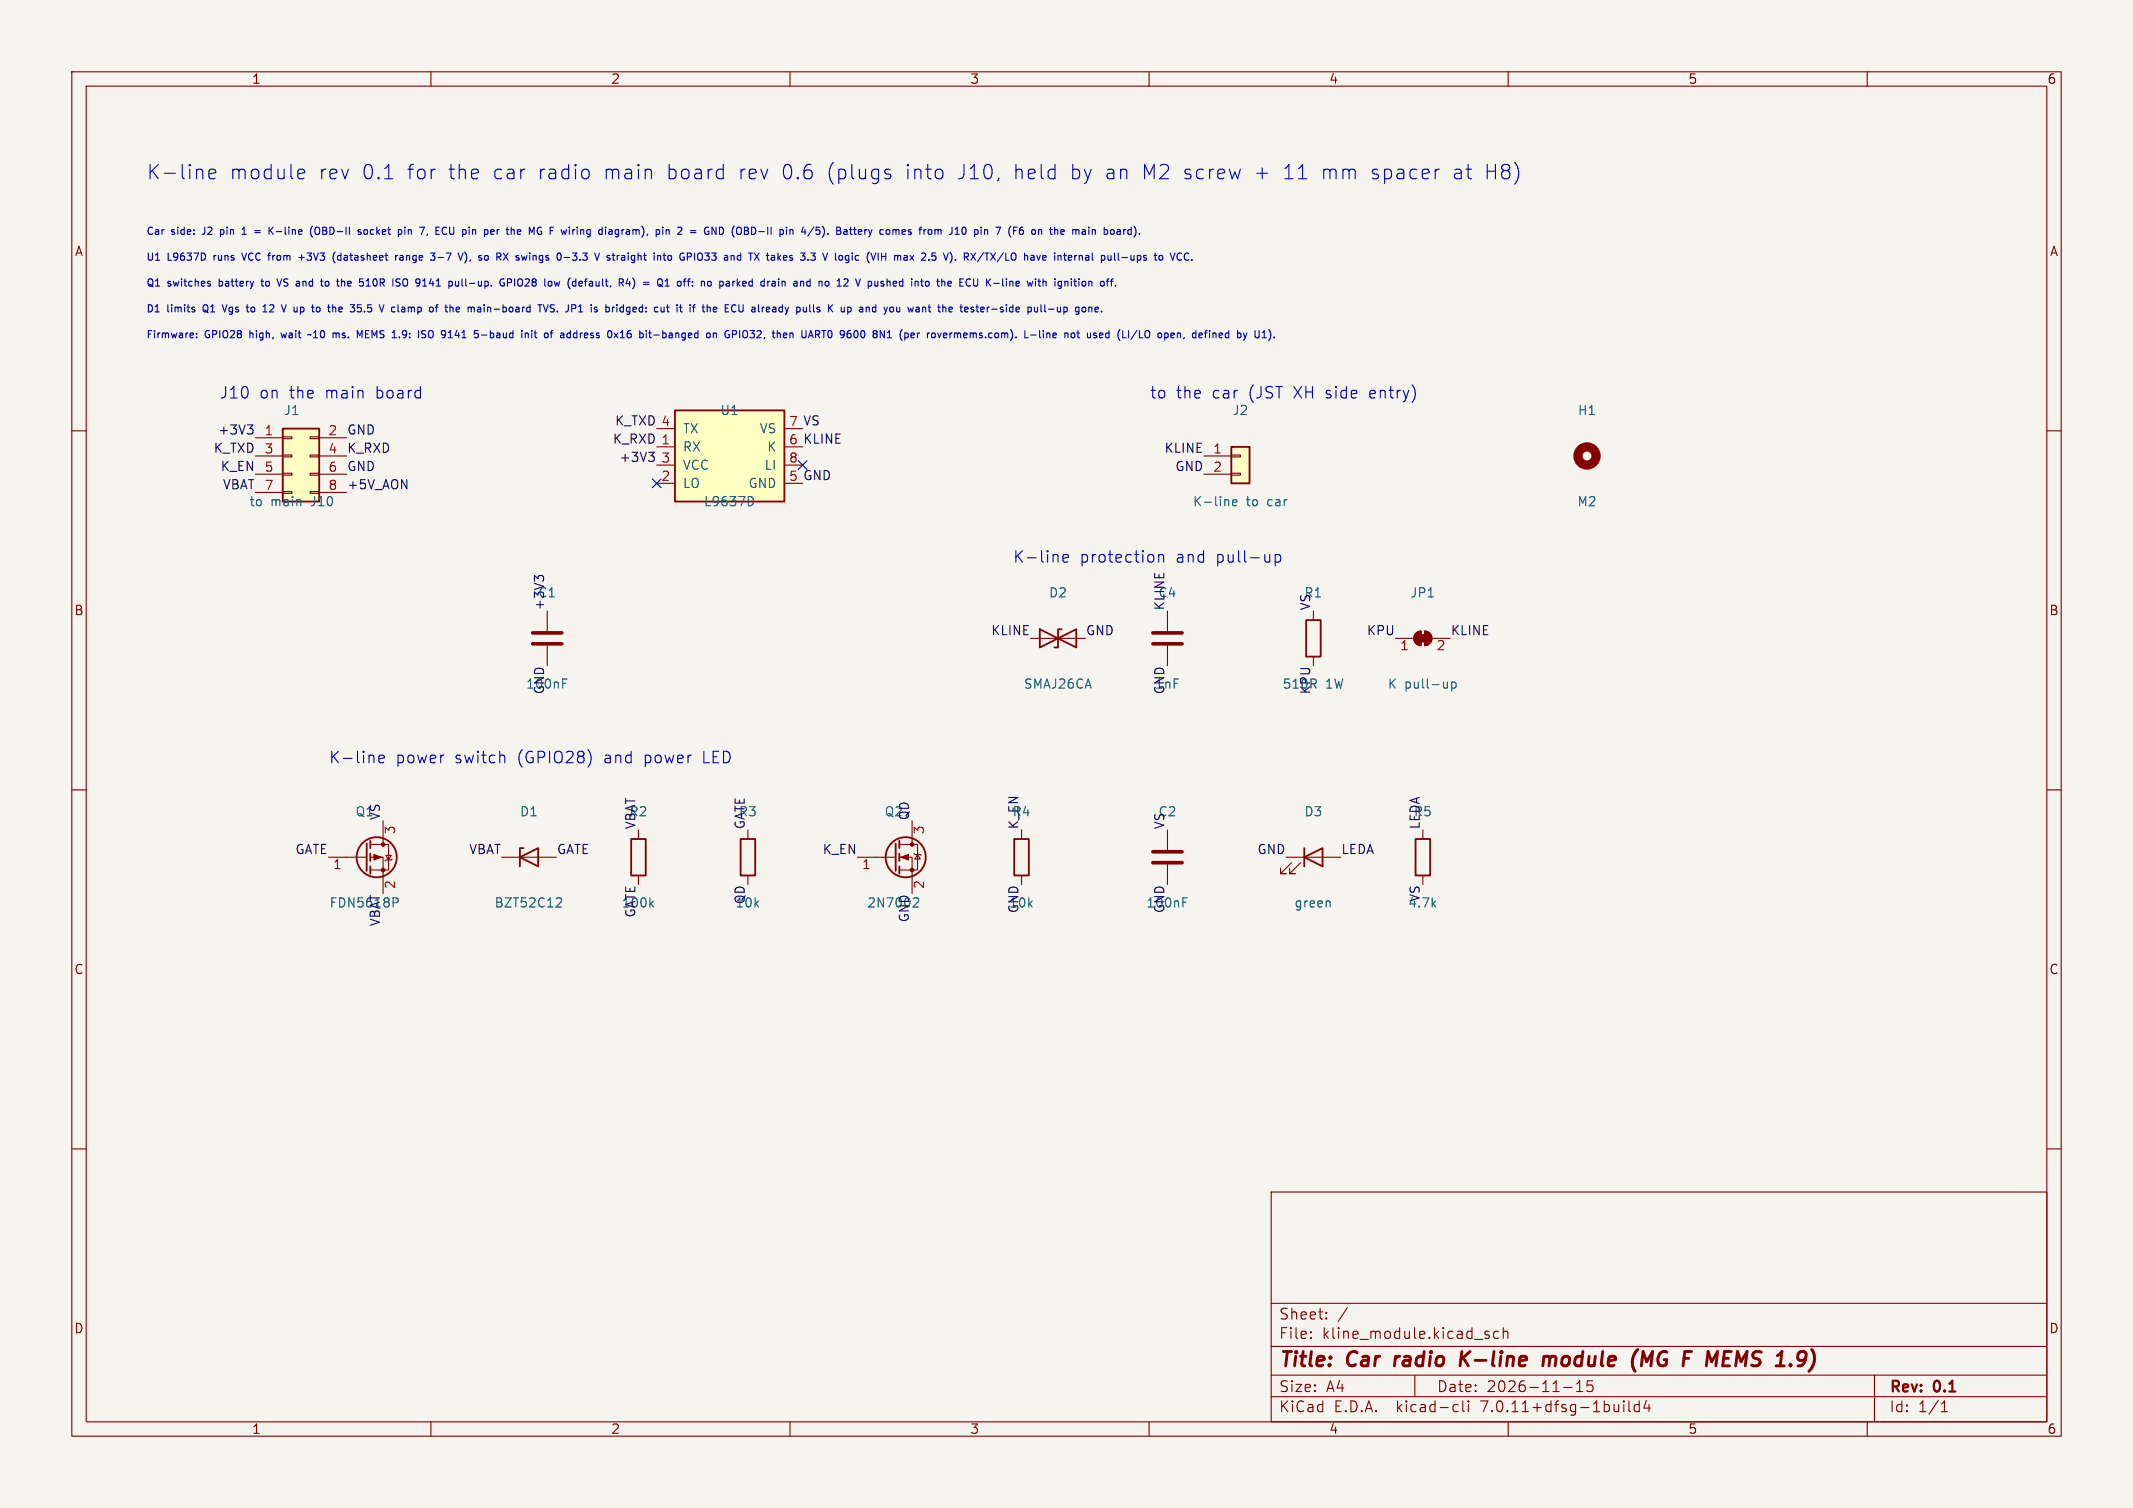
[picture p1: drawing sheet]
<svg xmlns="http://www.w3.org/2000/svg" width="297mm" height="210mm" viewBox="0 0 297 210" stroke-linecap="round" stroke-linejoin="round" font-family="sans-serif">
<path d="M0 0h297v210h-297z" fill="#f5f4ef" stroke="#f5f4ef" stroke-width=".14"/>
<g fill="none" stroke="#840000" stroke-width=".15">
<path d="M10 10h277v190h-277zM12 12h273v186h-273zM60 10v2M110 10v2M160 10v2M210 10v2M260 10v2M10 60h2M91.4 59.7h2.6M109.2 59.7h2.6M285 60h2M35.6 63.5h3.8"/>
<path d="M35.6 66h3.8M35.6 61h3.8M35.6 68.6h3.8M39.4 68.5h1.2v.2h-1.2zM39.4 65.9h1.2v.3h-1.2zM39.4 63.4h1.2v.2h-1.2zM39.4 60.8h1.2v.3h-1.2zM43.2 68.5h1.2v.2h-1.2zM43.2 65.9h1.2v.3h-1.2zM43.2 63.4h1.2v.2h-1.2zM43.2 60.8h1.2v.3h-1.2zM44.4 63.5h3.9"/>
<path d="M44.4 66h3.9M44.4 61h3.9M44.4 68.6h3.9M91.4 62.2h2.6M91.4 67.3h2.6M91.4 64.8h2.6M109.2 62.2h2.6M109.2 67.3h2.6M109.2 64.8h2.6M167.6 63.5h3.8M167.6 66h3.8M171.4 65.9h1.3v.3h-1.3z"/>
<path d="M171.4 63.4h1.3v.2h-1.3zM76.2 85.1v2.8M76.2 89.9v2.8M143.5 88.9h7.6M162.6 85.1v2.8M162.6 89.9v2.8M182.9 85.1v1.3M182.9 91.4v1.3M194.3 88.9h2.5M197.2 88.2l.7-.3v2a1.02 1.02 0 0 1-1-.6 1.02 1.02 0 0 1 .3-1.1zM198.4 87.9a1.02 1.02 0 0 1 1 1 1.02 1.02 0 0 1-1 1zM199.4 88.9h2.5"/>
<path d="M10 110h2M45.7 119.4h5.4M51.6 119.4h1.7v5.1M51.6 117.6h2.5v3.6h-2.5M53.3 114.3v3.3M53.7 119.1h.8l-.4 .7zM54.6 119.6l-.1 .2h-.8l-.1 .1M69.8 119.4h7.7M88.9 115.6v1.2M104.1 115.6v1.2M119.4 119.4h5.3M125.2 119.4h1.8v5.1"/>
<path d="M125.2 117.6h2.6v3.6h-2.6M127 114.3v3.3M127.3 118.9l.1 .1h.7l.2 .1M127.8 119l.3 .6h-.7zM142.2 115.6v1.2M162.6 115.6v2.8M179.1 119.4h7.6M198.1 115.6v1.2M285 110h2M88.9 121.9v1.3M104.1 121.9v1.3M142.2 121.9v1.3"/>
<path d="M162.6 120.4v2.8M179.8 120.1l-1.5 1.6h.8h-.8v-.8M181.1 120.1l-1.5 1.6h.7h-.7v-.8M198.1 121.9v1.3M10 160h2M285 160h2M177 166h108v32h-108zM60 198v2M110 198v2M160 198v2M177 194.5h108M177 191.5h108"/>
<path d="M177 187.5h108M177 181.5h108M182.5 186.3h.1l-.1 .1M182.5 186.3v.1M182.5 185.5v.1M182.5 185.5h.1l-.1 .1M184.7 183.6v.1M184.7 183.6h-.1l.1 .1M184.7 182.8v.1M184.7 182.8h-.1l.1 .1M187.6 182.1l-1.3 2M197 191.5v3"/>
<path d="M202.6 195.6l.4 .1M203 196.5l-.4 .1M203.7 195.1v1.3l.2 .2M204.5 195.1v.1M204.5 195.6v1M204.5 195.1l-.1 .1h.1M206.8 185.8l.5 .2 .1 .2-.2 .2-.5-.1M206.8 185.5l.2-.1 .3 .1M208.7 185.5l-.5-.1-.2 .3v.4l.1 .2 .1 .1 .5-.1M209.3 185.5a.37 .37 0 0 1 .7 .1v.8M209.3 184.9v1.5M210 198v2"/>
<path d="M217.7 193.2h1.2M219.5 193.8h.9M219.5 192.7l.5-.4v1.5M221.7 192.3h-.7v.7l.2-.1h.5l.1 .3-.1 .5-.2 .1h-.3l-.2-.1M226.1 195.1v.1M226.1 195.6v1M226.1 195.1l-.1 .1h.1M226.1 195.1l.1 .1h-.1M226.8 195.1v1.3l.2 .2M228.2 195.7l-.4-.1-.3 .3v.4l.2 .2 .1 .1 .4-.1M228.2 195.1v1.5M229.2 195l-.3 1.1h.9"/>
<path d="M229.6 195.6v1M260 198v2M261 191.5v6.5M270.3 196.6h.9M270.3 195.5l.4-.4v1.5"/>
</g>
<path d="M194.3 188.9l-.1 1.3M203.6 188.2l-.3 2M203.7 189.1l.7 1.1M204.7 188.2l-1.3 1.2M215 189.1a.49 .49 0 0 1 .8 .1M215 188.9l-.2 1.3M215.8 189.2l-.1 1M216.6 189a.5 .5 0 0 0-.8 .2M228.1 187.9l-.1 .1M230.1 188.2l-.8 1.4-.5-1.4-.3 2M237.8 188.2l-.2 2M252.3 187.9a2.32 2.32 0 0 1-.4 3.1" fill="none" stroke="#840000" stroke-width=".4"/>
<g fill="none" stroke="#840000" stroke-width=".25">
<path d="M39.4 59.7h5v10.2h-5zM94 57.2h15.2v12.7h-15.2zM171.4 62.2h2.6v5.1h-2.6zM144.8 87.6v2.6l5.1-2.6v2.6zM147.8 87.6h-.5v2.6h-.5M181.9 86.4h2v5h-2zM51.1 117.5v3.8M51.6 117.1v1M51.6 118.9v1M72.4 119.4l2.5-1.3v2.6zM72.9 118.1h-.5v2.6M87.9 116.8h2v5.1h-2z"/>
<path d="M103.1 116.8h2.1v5.1h-2.1zM124.7 117.5v3.8M125.2 117.1v1M125.2 118.9v1M141.2 116.8h2.1v5.1h-2.1zM181.6 119.4l2.5-1.3v2.6zM181.6 118.1v2.6M197.1 116.8h2v5.1h-2zM51.6 120.7v1M125.2 120.7v1"/>
<circle cx="52.5" cy="119.4" r="2.79"/>
<circle cx="126.1" cy="119.4" r="2.79"/>
</g>
<g fill="none" stroke="#006464" stroke-width=".15">
<path d="M104.5 69.2a.68 .68 0 0 1 .4 .6 .68 .68 0 0 1-.4 .6M171.6 70l.6-.1v-.3h-.4l-.2 .2 .1 .6h.5M78.3 95.2h.5M78.3 94.6h.7M201.5 95v.8M201.5 95.7l-.1 .1M202.1 95v1.3M202.1 95h.4l.2 .2v.4l-.1 .2h-.5M54.7 125h.5l.3 .3-.2 .3-.6 .1M77.7 125l.4 .1 .1 .3-.1 .2-.7 .7h.8M90.6 125.8l.4 .5M91 125.5l-.5 .4"/>
<path d="M127.4 125l.4 .1 .1 .3-.1 .2-.7 .7h.8M164.7 125h.6M164.7 125.6h.4M185.1 125.5l.1 .8"/>
</g>
<path d="M74.2 89.7h4M74.2 88.1h4M160.5 89.7h4.1M160.5 88.1h4.1M160.5 118.6h4.1M160.5 120.1h4.1" fill="none" stroke="#840000" stroke-width=".51"/>
<g fill="#840000" stroke="#840000" stroke-width=".15">
<path d="M125.5 119.4l1-.4v.8z"/>
<path d="M197.6 88.4h1v1h-1z"/>
<path d="M197.2 88.2l.7-.3v2a1.02 1.02 0 0 1-1-.6 1.02 1.02 0 0 1 .3-1.1z"/>
<path d="M198.4 87.9a1.02 1.02 0 0 1 1 1 1.02 1.02 0 0 1-1 1z"/>
<path d="M52.1 119l1 .4-1 .4z"/>
<circle cx="127" cy="121.2" r=".25"/>
<circle cx="127" cy="117.6" r=".25"/>
<circle cx="53.3" cy="121.2" r=".25"/>
<circle cx="53.3" cy="117.6" r=".25"/>
</g>
<g fill="#ffffc2" stroke="#ffffc2" stroke-width=".14">
<path d="M94 57.2h15.2v12.7h-15.2z"/>
<path d="M171.4 62.2h2.6v5.1h-2.6z"/>
<path d="M39.4 59.7h5v10.2h-5z"/>
</g>
<circle cx="221" cy="63.5" r="1.27" fill="none" stroke="#840000" stroke-width="1.3"/>
<path d="M34.4 59.2h.8l-.4 .5M35 59.7l.2 .2v.3l-.2 .2M90.3 63h.8l-.4 .5M90.9 63.5l.2 .2v.3l-.2 .3M74.9 80.6l-.5-.4v.7M74.9 80.4l.2-.2h.3l.3 .2" fill="none" stroke="#0f0f0f" stroke-width=".15"/>
<g fill="none" stroke="#0000c2" stroke-width=".15">
<path d="M29 39.5l.3 .1v.1l-.1 .1h-.2M29 39.2h.3M29.1 24.2l.9-.2-.1-.3-.5-.1-.3 .2v.8l.1 .2 .2 .1 .5-.1M30.7 32v1M30.7 32.6h.1M30.8 32h-.1M33.7 35.2l.3 1M33.7 32.6h.6M33.7 31.9l.3-.3v1M35.5 32.1h.7M35.5 32.4h.7M36.3 39.2h.4"/>
<path d="M37.5 31.6v1M37.6 32.1l.4 .5M38 31.6l-.5 .6M38.6 38.8l.3 1 .3-1M41.6 35.9h.8M41.8 23.6l.5 .1 .1 .3-.9 .2M42 35.5v.7M42.3 24.8l-.5 .1M43.5 31.5a1.15 1.15 0 0 0 0 1.5M44.4 31.7l-.1-.1a.34 .34 0 0 0-.5 .4v.3a.33 .33 0 0 0 .2 .3 .33 .33 0 0 0 .4 0M44.6 39.2h.4M44.9 39.8h.1"/>
<path d="M45.6 39.2h-.2l-.1 .2v.3l.3 .1M46.7 35.1a1.15 1.15 0 0 0 0 1.5M47.4 35.6h-.3l-.1 .2v.3l.4 .1M47.6 39.3l.2-.1 .2 .1M47.6 38.8v1M50.2 32h-.2l-.2 .1 .1 .2 .3 .1v.2h-.4M51 39.8h.6M51 39.1l.3-.3v1M51.2 32.2l-.2-.2h-.2l-.1 .2 .1 .4h.2l.2-.2M53.6 24.9h1.1M55.1 35.6v.6M55.4 35.6l-.3 .2"/>
<path d="M55.5 39.4l.2 .2-.2 .2M55.6 38.8l.1 .1M55.7 35.6h.4v.6M56.1 35.8l-.3 .1-.1 .1 .1 .2h.3M56.3 38.8l-.1 .1a.64 .64 0 0 0 .1 .9M56.4 31.6v.1M56.4 32v.6M56.8 32v.6M57.1 32l-.3 .1M59.9 35.2h.7l-.4 .4M60.5 35.7v.4M61 35.9h.8"/>
<path d="M62.6 31.6v.8l.1 .2h.3M63.8 39.7l-.1 .1h-.2M63.8 39.2v.6M64.3 38.8v.9l.2 .1M64.5 35.2l-.4 1M64.7 35.1a1.15 1.15 0 0 1 0 1.5M65.5 36.3l-.1 .1M69.4 32h.1M69.8 38.9h.4M70 39.4h.2v.3l-.2 .1h-.2M70.7 39.4l.4-.1 .1-.1v-.3l-.5-.1v1M71.7 38.8v1"/>
<path d="M76.6 32.1h.3M77.1 31.6h-.5v1M77.9 39.2l-.1 .6M79.7 36.1l.1 .1h.4M79.7 35.2h.6l-.3 .4 .2 .1M81.4 39.2h.4M81.8 32.9v.1M81.8 38.8l-.3 .2v.8M81.8 32l-.1 .2 .1 .4M84.9 35.6h-.2l-.2 .1 .1 .2 .3 .1v.2h-.4M85.2 35.6h.4M85.4 35.2v.9l.2 .1"/>
<path d="M86.6 32v.6M86.9 32l-.3 .2M87.2 39.5h.6M87.3 32h-.1M87.3 32.3l-.1 .1 .1 .2M88.1 38.7a1.15 1.15 0 0 1 0 1.5M92.6 39.8h.6M92.6 39.1l.3-.3v1M93.1 35.6h.2l.2 .2-.1 .4h-.3M94.4 31.7l.4-.1 .1 .3-.6 .7h.6M94.5 39.2h.3v.2v.3l-.3 .1M95.1 39.2h.4"/>
<path d="M97.4 35.2a.34 .34 0 0 1 .4 .4v.3a.34 .34 0 0 1-.4 .3M97.7 39.2h.3l.1 .6M98.1 36.1l.5 .1M98.1 35.2h.7M98.5 32.2h.2v.4h-.4l-.2-.2M98.7 31.7h-.4l-.2 .2M100.2 31.6a.51 .51 0 0 1 .6 .5 .51 .51 0 0 1-.6 .5M101.1 39.2h.4l.1 .6M101.6 39.4l-.4 .1-.1 .1 .1 .2h.4M102.2 31.5l-.2 .3M103.1 31.7l-.1-.1a.34 .34 0 0 0-.4 .4v.3a.33 .33 0 0 0 .1 .3 .33 .33 0 0 0 .4 0M104.2 35.2h.6"/>
<path d="M104.5 35.2v1M104.7 39.2h-.2l-.2 .2v.3l.4 .1M108.3 35.2v1M108.4 35.9l.3 .3M108.7 35.6l-.4 .4M110.7 39.2h-.1M110.7 39.5l-.2 .1 .2 .2M113.3 31.6l-.8 1.3M113.6 32.5l.2 .1h.3M114.1 31.6h-.4l-.1 .5 .2-.1 .3 .1M114.9 39.3l.2-.1 .3 .1v.3l-.1 .2h-.2l-.2-.1zM116.5 31.6l.5 .1v.2l-.2 .2"/>
<path d="M116.5 32.1h.3M116.8 32.1l.3 .2-.1 .2-.5 .1M119.1 38.8l.4 1M119.6 35.6h-.3l-.2 .2 .1 .4h.4M120.9 32l.3 .6M121.2 32.6l-.3 .4M121.4 32l-.2 .6M121.8 39.2v.6h.4M123.9 24.3l.1 .2-.1 .3M124.4 39.7l.1 .1h.3M124.4 39.3l.1-.1h.2l.1 .1v.1l-.4 .1M125.1 35.6l.3 .1v.5"/>
<path d="M125.9 35.6h.4M126.2 35.9h-.2l-.2 .1 .1 .2h.3M127.9 32h.4M128.3 31.6l-.2 .2v.8M128.7 32v.6M128.8 32l-.1 .2M129.8 36.1l.1 .1 .4-.1M130.3 35.2h-.5v.5l.1-.1 .4 .1M132.1 39.2h.3l.1 .2-.5 .1M132.3 35.1h.1M132.4 39.8h-.3M134.5 32l-.1-.3-.1-.1a.53 .53 0 0 0-.4 .5 .53 .53 0 0 0 .4 .5l.1-.1 .1-.2"/>
<path d="M137.1 35.2h.6M137.4 35.2v1M138.7 31.6h.6l-.4 1M140 36.2h.5M140.1 38.8v.1M140.1 39.2v.6M142 32.1l.3-.1 .2 .2-.1 .4h-.4M142.4 31.6l-.3 .1-.1 .2M144.2 38.8v.1M144.2 39.2v.6M148 32h-.2l-.1 .1 .1 .5h.2M148.1 35.6h.4"/>
<path d="M148.2 32.2l-.5 .1M148.2 35.2v.9l.3 .1M148.8 35.9l.4-.1v-.2h-.3l-.1 .1v.5h.4M149.2 38.8v.1M149.2 39.2v.6M149.5 39.2h.4M149.7 38.8v.9l.2 .1M150.2 38.8v.1M150.2 39.2v.6M150.8 32h.2l.1 .1v.5M151.1 32.6h-.3M151.1 32.2l-.3 .1"/>
<path d="M153.4 35.6h.3l.1 .2M153.4 35.6v1M153.6 39.2l.2 .2v.2l-.2 .2M153.8 32h.2l.2 .2M153.8 36l-.1 .2h-.3M154 39.2h.4M154.2 32.4l-.2 .2h-.2M154.4 38.8l-.2 .2v.8M157 32.4l.2 .2h.3M157.5 32h-.3l-.2 .2M157.5 31.6v1M159.6 35.6h-.2l-.2 .1 .1 .2 .3 .1v.2h-.4"/>
<path d="M178.9 24.9h1.1M179.1 23.4l-.2 .1M202.6 24.2l-.1 .2 .1 .4M207.1 22.9v2M207.1 23.8h1.1M26.8 46.4l.1 .2-.4 .1M26.8 43.1l.3 .1v.1l-.1 .1h-.2M26.8 42.8h.3M26.9 47h-.1M27.4 46.9v.1M27.4 46.4v.1M30.9 42.4l.4 1"/>
<path d="M34.3 42.8h.4M34.4 42.4v.9l.3 .1M36.6 43.4h.6M36.7 42.7l.2-.3v1M39.1 46.4l.2 .6M39.8 42.4l-.3 1M43.3 46.6l-.5 .1M44.4 42.8l.2 .2v.2l-.2 .2M46.4 46.4h.3l.1 .1M46.8 46.5v.5M46.9 46.4l-.1 .1M47.3 42.8l-.1 .1v.4l.1 .1"/>
<path d="M47.7 43l-.5 .1M49.8 46l.3 .8 .3-.8v1M49.8 42.4h.5M49.9 42.8h.2l.2 .2-.1 .4h-.3M55 42.8h-.3l-.2 .2 .1 .4h.4M55.6 46.9v.1M58.8 46.5l.4 .1 .1 .2-.2 .2h-.4M58.8 46.1h.5M61.9 42.8h.4M62.1 42.4v.9l.2 .1M62.4 47h.6M67 46.7h.8"/>
<path d="M67.9 42.9l.3-.1 .1 .1M67.9 42.8v.6M73.1 46.5l.2-.1h.2l.1 .6M73.1 46.4v.6M74 46v.1M74 46.4v.6M74.4 46.4h.4M74.5 46v.9l.3 .1M76.3 42.4l-.3 1M77.2 42.5l-.4-.1-.1 .1v.3l.4 .2 .1 .2-.2 .2h-.4M77.6 43.3v.1M78.2 46.4h-.1"/>
<path d="M78.2 46.7l-.2 .1 .2 .2M80 46.4h.3M80.3 47h-.3M80.3 46v1M85.5 42.8h.1M85.9 42.4v.1M85.9 42.8v.6M86.4 47h.5M86.5 46.3l.2-.3v1M87.5 46.1a.67 .67 0 0 0 0 .9M87.5 46.4l-.2 .2M88.6 42.8h-.3l-.2 .1 .1 .5h.4"/>
<path d="M88.6 43l-.5 .1M91 46.7h.8M94.3 42.4v.1M94.6 42.8h.4M94.8 42.4v.9l.2 .1M98.5 42.9l.1-.1h.2l.1 .6M98.5 42.4v1M99.5 46.4l.3 .1v.5M101 42.9h.3M101.5 42.4h-.5v1h.5M101.5 46.1a.47 .47 0 0 0-.6 .4 .47 .47 0 0 0 .6 .5l.1-.4h-.2M102.9 42.4v.8l.2 .2"/>
<path d="M104.4 46.9l.4 .1M104.4 46h.6M106.1 42.8v.6M106.4 42.8l-.3 .2M115.5 42.9l.4 .5M115.8 46.4v-.3l-.2-.1a.53 .53 0 0 0-.3 .5 .53 .53 0 0 0 .3 .5l.2-.1v-.2M115.9 42.4l-.5 .6M120.6 42.9l.2-.1h.2v.6M120.6 42.8v.6M121.7 42.8l-.2 .2v.2l.2 .2M123.6 42.8l-.3 .6M125.4 47l.2 .4"/>
<path d="M125.6 45.9l-.2 .4M126 47h.3M126 46.4v1M126.3 46.4h-.3M129.2 42.8h.4M129.5 43.4h.1M129.8 46.5l.1-.1 .3 .1v.3l-.1 .2h-.2l-.1-.1zM133.5 46.4l.3 .1v.5M133.7 42.8h.3M134.5 46.4h-.2l-.1 .1v.5h.3M134.7 46.6l-.5 .1M137.8 42.8l-.3 .1"/>
<path d="M138.1 43.1h.7M140.9 42.8h.1M141 42.4v1M141 43.4h-.1M141.5 42.8v.6M141.9 43l-.4 .1M145.9 46.4l.3 .1v.5M146.6 46.7l.5-.1-.1-.2h-.2l-.2 .1 .1 .5h.3M150.2 42.8h-.3l-.1 .2v.4h.4M150.2 42.8v.8l-.2 .2-.2-.1M151.1 42.9l-.3-.1-.1 .2 .1 .4h.2l.1-.1M152.3 46.4h.4"/>
<path d="M152.3 46.7l.4 .1v.2h-.3M153.1 46.7l.5-.1-.1-.2h-.3l-.1 .1v.5h.4M154 46.5v.4M156.3 47h.5M157.1 46v1M161.3 46.5l.1-.1 .3 .1 .1 .3-.1 .2h-.3l-.1-.1zM166.9 46.7l.5-.1v-.2h-.3l-.2 .1 .1 .5h.4M172.3 46.4h.3l.2 .2M172.3 46v1M172.8 46.8l-.2 .2h-.3M148 77.8l.8-.2-.1-.3-.5-.1-.2 .2 .1 .8 .1 .1 .5-.1M161.3 77.4a.4 .4 0 0 1 .7 0v.9"/>
<path d="M161.3 77.2v1.1M177.6 77.3l.4-.1 .3 .3v.5l-.1 .2-.2 .1-.4-.1M177.6 77.2v1.6M52.8 105.7l.7-.2-.1-.3h-.4l-.2 .2v.7l.2 .1 .4-.1M70 105.2l.3 .2v.8"/>
</g>
<path d="M90.8 66.7l1.2 1.2M92 66.7l-1.2 1.2M111.2 64.2l1.2 1.2M112.4 64.2l-1.2 1.2" fill="none" stroke="#000084" stroke-width=".15"/>
<g font-size="2.8" fill="#0000c2">
<text x="20.3" y="25.2">K-line</text>
<text x="31.9" y="25.2">module</text>
<text x="44.3" y="25.2">rev</text>
<text x="50.4" y="25.2">0.1</text>
<text x="56.7" y="25.2">for</text>
<text x="62.5" y="25.2">the</text>
<text x="68.8" y="25.2">car</text>
<text x="75.1" y="25.2">radio</text>
<text x="84.3" y="25.2">main</text>
<text x="93.1" y="25.2">board</text>
<text x="103.2" y="25.2">rev</text>
<text x="109.2" y="25.2">0.6</text>
<text x="115.6" y="25.2">(plugs</text>
<text x="126.6" y="25.2">into</text>
<text x="133.9" y="25.2">J10,</text>
<text x="141.7" y="25.2">held</text>
<text x="149.7" y="25.2">by</text>
<text x="154.6" y="25.2">an</text>
<text x="159.8" y="25.2">M2 screw</text>
<text x="175.6" y="25.2">+</text>
<text x="179.6" y="25.2">11</text>
<text x="185" y="25.2">mm</text>
<text x="191.9" y="25.2">spacer</text>
<text x="203.4" y="25.2">at</text>
<text x="207.9" y="25.2">H8)</text>
</g>
<g font-size="2.8" fill="#840000">
<text x="178" y="190.9">Title:</text>
<text x="187.7" y="190.9">Car</text>
<text x="195" y="190.9">radio</text>
<text x="205" y="190.9">K-line</text>
<text x="217.3" y="190.9">module</text>
<text x="230.5" y="190.9">(MG</text>
<text x="238.4" y="190.9">F</text>
<text x="242.5" y="190.9">MEMS</text>
</g>
<g font-size="2.2" fill="#0000c2">
<text x="30.5" y="55.6">J10</text>
<text x="36.1" y="55.6">on</text>
<text x="40.4" y="55.6">the</text>
<text x="45.4" y="55.6">main</text>
<text x="52.6" y="55.6">board</text>
<text x="160" y="55.6">to</text>
<text x="163.7" y="55.6">the</text>
<text x="168.8" y="55.6">car</text>
<text x="174" y="55.6">(JST</text>
<text x="180.4" y="55.6">XH side</text>
<text x="191.2" y="55.6">entry)</text>
<text x="141" y="78.5">K-line</text>
<text x="150.3" y="78.5">protection</text>
<text x="163.8" y="78.5">and</text>
<text x="169.5" y="78.5">pull-up</text>
<text x="45.7" y="106.4">K-line</text>
<text x="55.1" y="106.4">power</text>
<text x="63.4" y="106.4">switch</text>
<text x="72.2" y="106.4">(GPIO28)</text>
<text x="84.4" y="106.4">and</text>
<text x="90.1" y="106.4">power</text>
<text x="98.4" y="106.4">LED</text>
</g>
<g font-size="2.1" fill="#840000">
<text x="178" y="184">Sheet:</text>
<text x="178" y="186.7">File:</text>
<text x="184.1" y="186.7">kline_module.kicad_sch</text>
<text x="178" y="196.9">KiCad</text>
<text x="178" y="194.1">Size:</text>
<text x="184.7" y="194.1">A4</text>
<text x="185.7" y="196.9">E.D.A.</text>
<text x="194.6" y="196.9">kicad-cli</text>
<text x="200" y="194.1">Date:</text>
<text x="206.5" y="196.9">7.0.11+dfsg-1build4</text>
<text x="207" y="194.1">2026-11-15</text>
<text x="263" y="194.3">Rev:</text>
<text x="263" y="196.9">Id:</text>
<text x="267.1" y="196.9">1/1</text>
<text x="269.4" y="194.3">0.1</text>
</g>
<g font-size="1.8" fill="#840000">
<text x="35" y="11.9">1</text>
<text x="85" y="11.9">2</text>
<text x="135" y="11.9">3</text>
<text x="185" y="11.9">4</text>
<text x="235" y="11.9">5</text>
<text x="285" y="11.9">6</text>
<text x="10.3" y="35.9">A</text>
<text x="285.3" y="35.9">A</text>
<text x="10.3" y="85.9">B</text>
<text x="285.3" y="85.9">B</text>
<text x="10.3" y="135.9">C</text>
<text x="285.3" y="135.9">C</text>
<text x="10.3" y="185.9">D</text>
<text x="285.3" y="185.9">D</text>
<text x="35" y="199.9">1</text>
<text x="85" y="199.9">2</text>
<text x="135" y="199.9">3</text>
<text x="185" y="199.9">4</text>
<text x="235" y="199.9">5</text>
<text x="285" y="199.9">6</text>
</g>
<g font-size="1.8" fill="#006464">
<text x="39.4" y="58">J1</text>
<text x="100.2" y="58">U1</text>
<text x="171.5" y="58">J2</text>
<text x="219.6" y="58">H1</text>
<text x="95" y="63.1">RX</text>
<text x="95" y="65.6">VCC</text>
<text x="95" y="60.6">TX</text>
<text x="105.7" y="60.6">VS</text>
<text x="106.4" y="65.6">LI</text>
<text x="106.7" y="63.1">K</text>
<text x="34.6" y="70.7">to</text>
<text x="37.7" y="70.7">main</text>
<text x="43.5" y="70.7">J10</text>
<text x="95" y="68.2">LO</text>
<text x="97.9" y="70.7">L9637D</text>
<text x="104.1" y="68.2">GND</text>
<text x="166" y="70.7">K-line</text>
<text x="173.5" y="70.7">to</text>
<text x="176.6" y="70.7">car</text>
<text x="219.5" y="70.7">M2</text>
<text x="146" y="83.4">D2</text>
<text x="196.3" y="83.4">JP1</text>
<text x="73.2" y="96.1">100nF</text>
<text x="142.5" y="96.1">SMAJ26CA</text>
<text x="178.5" y="96.1">510R</text>
<text x="184.6" y="96.1">1W</text>
<text x="193.2" y="96.1">K</text>
<text x="195.6" y="96.1">pull-up</text>
<text x="72.3" y="113.9">D1</text>
<text x="181.5" y="113.9">D3</text>
<text x="45.8" y="126.6">FDN5618P</text>
<text x="68.8" y="126.6">BZT52C12</text>
<text x="120.7" y="126.6">2N7002</text>
<text x="159.5" y="126.6">100nF</text>
<text x="180.1" y="126.6">green</text>
<text x="196" y="126.6">4.7k</text>
</g>
<g font-size="1.8" fill="#0f0f0f">
<text x="85.6" y="59.3">K_TXD 4</text>
<text x="109.8" y="59.4">7 VS</text>
<text x="29.7" y="63.2">K_TXD</text>
<text x="30.3" y="60.6">+3V3</text>
<text x="30.6" y="65.7">K_EN</text>
<text x="48.3" y="65.7">GND</text>
<text x="48.3" y="63.2">K_RXD</text>
<text x="48.3" y="60.6">GND</text>
<text x="85.2" y="61.9">K_RXD 1</text>
<text x="86.2" y="64.4">+3V3</text>
<text x="109.8" y="62">6 KLINE</text>
<text x="162.1" y="63.2">KLINE</text>
<text x="163.6" y="65.7">GND</text>
<text x="30.9" y="68.2">VBAT 7</text>
<text x="48.3" y="68.2">+5V_AON</text>
<text x="109.8" y="67.1">5 GND</text>
<text x="74.9" y="83.4">C1</text>
<text x="161.2" y="83.4">C4</text>
<text x="181.5" y="83.4">R1</text>
<text x="75.9" y="85.1" transform="rotate(-90 75.9 85.1)">+3V3</text>
<text x="137.9" y="88.6">KLINE</text>
<text x="151.1" y="88.6">GND</text>
<text x="162.2" y="85.1" transform="rotate(-90 162.2 85.1)">KLINE</text>
<text x="182.5" y="85.1" transform="rotate(-90 182.5 85.1)">VS</text>
<text x="190.2" y="88.6">KPU</text>
<text x="201.9" y="88.6">KLINE</text>
<text x="75.9" y="96.8" transform="rotate(-90 75.9 96.8)">GND</text>
<text x="160.7" y="96.1">1nF</text>
<text x="162.2" y="96.8" transform="rotate(-90 162.2 96.8)">GND</text>
<text x="182.5" y="96.8" transform="rotate(-90 182.5 96.8)">KPU</text>
<text x="49.4" y="113.9">Q1</text>
<text x="87.6" y="113.9">R2</text>
<text x="102.8" y="113.9">R3</text>
<text x="123.1" y="113.9">Q2</text>
<text x="140.9" y="113.9">R4</text>
<text x="161.2" y="113.9">C2</text>
<text x="196.8" y="113.9">R5</text>
<text x="41" y="119">GATE</text>
<text x="53" y="114.3" transform="rotate(-90 53 114.3)">VS</text>
<text x="65.2" y="119">VBAT</text>
<text x="77.5" y="119">GATE</text>
<text x="88.6" y="115.6" transform="rotate(-90 88.6 115.6)">VBAT</text>
<text x="103.8" y="115.6" transform="rotate(-90 103.8 115.6)">GATE</text>
<text x="114.5" y="119">K_EN</text>
<text x="126.7" y="114.3" transform="rotate(-90 126.7 114.3)">QD</text>
<text x="141.9" y="115.6" transform="rotate(-90 141.9 115.6)">K_EN</text>
<text x="162.2" y="115.6" transform="rotate(-90 162.2 115.6)">VS</text>
<text x="175" y="119">GND</text>
<text x="186.7" y="119">LEDA</text>
<text x="197.8" y="115.6" transform="rotate(-90 197.8 115.6)">LEDA</text>
<text x="103.8" y="126" transform="rotate(-90 103.8 126)">QD</text>
<text x="197.8" y="125.7" transform="rotate(-90 197.8 125.7)">VS</text>
<text x="53" y="129.1" transform="rotate(-90 53 129.1)">VBAT</text>
<text x="86.5" y="126.6">100k</text>
<text x="88.6" y="127.9" transform="rotate(-90 88.6 127.9)">GATE</text>
<text x="102.3" y="126.6">10k</text>
<text x="126.7" y="128.5" transform="rotate(-90 126.7 128.5)">GND</text>
<text x="140.4" y="126.6">10k</text>
<text x="141.9" y="127.3" transform="rotate(-90 141.9 127.3)">GND</text>
<text x="162.2" y="127.3" transform="rotate(-90 162.2 127.3)">GND</text>
</g>
<g font-size="1.8" fill="#a90000">
<text x="36.8" y="60.7">1</text>
<text x="36.8" y="63.2">3</text>
<text x="36.8" y="65.8">5</text>
<text x="45.6" y="60.7">2</text>
<text x="45.6" y="63.2">4</text>
<text x="45.6" y="65.8">6</text>
<text x="92" y="64.5">3</text>
<text x="109.8" y="64.5">8</text>
<text x="168.8" y="63.2">1</text>
<text x="168.8" y="65.8">2</text>
<text x="45.6" y="68.3">8</text>
<text x="92" y="67.1">2</text>
<text x="194.9" y="90.9">1</text>
<text x="200" y="90.9">2</text>
<text x="55.3" y="116.3" transform="rotate(-90 55.3 116.3)">3</text>
<text x="129" y="116.3" transform="rotate(-90 129 116.3)">3</text>
<text x="46.3" y="121.4">1</text>
<text x="55.3" y="123.9" transform="rotate(-90 55.3 123.9)">2</text>
<text x="119.9" y="121.4">1</text>
<text x="129" y="123.9" transform="rotate(-90 129 123.9)">2</text>
</g>
<g font-size="1.4" fill="#0000c2">
<text x="20.3" y="32.8">Car</text>
<text x="23.9" y="32.8">side:</text>
<text x="28.4" y="32.8">J2</text>
<text x="31.1" y="32.8">pin</text>
<text x="38.7" y="32.8">K-line</text>
<text x="44.7" y="32.8">(OBD-II</text>
<text x="51.6" y="32.8">socket</text>
<text x="57.4" y="32.8">pin</text>
<text x="60.7" y="32.8">7,</text>
<text x="63.2" y="32.8">ECU</text>
<text x="67.2" y="32.8">pin</text>
<text x="70.5" y="32.8">per</text>
<text x="73.9" y="32.8">the</text>
<text x="77.2" y="32.8">MG F</text>
<text x="82.3" y="32.8">wiring</text>
<text x="87.7" y="32.8">diagram),</text>
<text x="95.9" y="32.8">pin</text>
<text x="99.2" y="32.8">2</text>
<text x="101.2" y="32.8">=</text>
<text x="103.5" y="32.8">GND (OBD-II</text>
<text x="114.4" y="32.8">pin</text>
<text x="117.8" y="32.8">4/5).</text>
<text x="122.9" y="32.8">Battery</text>
<text x="129.2" y="32.8">comes</text>
<text x="135" y="32.8">from</text>
<text x="139.4" y="32.8">J10</text>
<text x="143.1" y="32.8">pin</text>
<text x="146.4" y="32.8">7</text>
<text x="148.4" y="32.8">(F6</text>
<text x="151.9" y="32.8">on</text>
<text x="154.7" y="32.8">the</text>
<text x="158" y="32.8">main</text>
<text x="20.3" y="40">Q1</text>
<text x="20.3" y="36.4">U1</text>
<text x="23.3" y="40">switches</text>
<text x="23.3" y="36.4">L9637D</text>
<text x="30" y="36.4">runs</text>
<text x="30.7" y="40">battery</text>
<text x="34.2" y="36.4">VCC from</text>
<text x="36.9" y="40">to</text>
<text x="39.4" y="40">VS and</text>
<text x="42.6" y="36.4">+3V3</text>
<text x="46" y="40">to</text>
<text x="47.6" y="36.4">(datasheet</text>
<text x="48.5" y="40">the</text>
<text x="51.8" y="40">510R</text>
<text x="56.5" y="36.4">range</text>
<text x="56.7" y="40">ISO</text>
<text x="60.2" y="40">9141</text>
<text x="61.8" y="36.4">3-7</text>
<text x="65" y="40">pull-up.</text>
<text x="65.9" y="36.4">V),</text>
<text x="68.9" y="36.4">so</text>
<text x="71.7" y="36.4">RX</text>
<text x="72.4" y="40">GPIO28</text>
<text x="74.6" y="36.4">swings</text>
<text x="78.9" y="40">low</text>
<text x="80.6" y="36.4">0-3.3</text>
<text x="82.3" y="40">(default,</text>
<text x="86.2" y="36.4">V straight</text>
<text x="89.7" y="40">R4)</text>
<text x="93.4" y="40">=</text>
<text x="94.9" y="36.4">into</text>
<text x="95.6" y="40">Q1</text>
<text x="98.7" y="40">off:</text>
<text x="98.7" y="36.4">GPIO33</text>
<text x="102.2" y="40">no</text>
<text x="105" y="40">parked</text>
<text x="105.2" y="36.4">and</text>
<text x="108.9" y="36.4">TX takes</text>
<text x="111.1" y="40">drain</text>
<text x="115.9" y="40">and</text>
<text x="116.6" y="36.4">3.3</text>
<text x="119.6" y="40">no</text>
<text x="120" y="36.4">V logic</text>
<text x="122.4" y="40">12</text>
<text x="125.4" y="40">V pushed</text>
<text x="126.6" y="36.4">(VIH</text>
<text x="130.7" y="36.4">max</text>
<text x="133.6" y="40">into</text>
<text x="134.7" y="36.4">2.5</text>
<text x="137.4" y="40">the</text>
<text x="138.1" y="36.4">V).</text>
<text x="140.8" y="40">ECU</text>
<text x="141.1" y="36.4">RX/TX/LO</text>
<text x="144.8" y="40">K-line</text>
<text x="149.8" y="36.4">have</text>
<text x="150.8" y="40">with</text>
<text x="154.2" y="36.4">internal</text>
<text x="154.8" y="40">ignition</text>
<text x="161" y="36.4">pull-ups</text>
<text x="20.3" y="43.6">D1</text>
<text x="20.3" y="47.2">Firmware:</text>
<text x="23.3" y="43.6">limits</text>
<text x="28.5" y="43.6">Q1</text>
<text x="28.5" y="47.2">GPIO28</text>
<text x="31.5" y="43.6">Vgs</text>
<text x="35" y="47.2">high,</text>
<text x="35.1" y="43.6">to</text>
<text x="37.6" y="43.6">12</text>
<text x="39.7" y="47.2">wait</text>
<text x="40.5" y="43.6">V up</text>
<text x="43.7" y="47.2">~10</text>
<text x="45.2" y="43.6">to</text>
<text x="47.3" y="47.2">ms.</text>
<text x="47.7" y="43.6">the</text>
<text x="51" y="47.2">MEMS</text>
<text x="51.1" y="43.6">35.5</text>
<text x="55.4" y="43.6">V clamp</text>
<text x="56.1" y="47.2">1.9:</text>
<text x="60" y="47.2">ISO</text>
<text x="62.9" y="43.6">of</text>
<text x="63.5" y="47.2">9141</text>
<text x="65.3" y="43.6">the</text>
<text x="68.3" y="47.2">5-baud</text>
<text x="68.7" y="43.6">main-board</text>
<text x="75.1" y="47.2">init</text>
<text x="78.6" y="47.2">of</text>
<text x="78.8" y="43.6">TVS. JP1</text>
<text x="81.1" y="47.2">address</text>
<text x="86.6" y="43.6">is</text>
<text x="87.9" y="47.2">0x16</text>
<text x="88.9" y="43.6">bridged:</text>
<text x="92.6" y="47.2">bit-banged</text>
<text x="96" y="43.6">cut</text>
<text x="99.3" y="43.6">it</text>
<text x="101.4" y="43.6">if</text>
<text x="102.2" y="47.2">on</text>
<text x="103.5" y="43.6">the</text>
<text x="105" y="47.2">GPIO32,</text>
<text x="106.8" y="43.6">ECU</text>
<text x="110.8" y="43.6">already</text>
<text x="112" y="47.2">then</text>
<text x="116.2" y="47.2">UART0</text>
<text x="117.3" y="43.6">pulls</text>
<text x="121.8" y="47.2">9600</text>
<text x="122" y="43.6">K</text>
<text x="124" y="43.6">up</text>
<text x="126.7" y="47.2">8N1</text>
<text x="126.8" y="43.6">and</text>
<text x="130.6" y="43.6">you</text>
<text x="130.6" y="47.2">(per</text>
<text x="134.2" y="43.6">want</text>
<text x="134.7" y="47.2">rovermems.com).</text>
<text x="138.6" y="43.6">the</text>
<text x="142" y="43.6">tester-side</text>
<text x="148.5" y="47.2">L-line</text>
<text x="151.5" y="43.6">pull-up</text>
<text x="154.4" y="47.2">not</text>
<text x="157.8" y="47.2">used</text>
<text x="162.3" y="47.2">(LI/LO</text>
<text x="168.1" y="47.2">open,</text>
<text x="173.2" y="47.2">defined</text>
</g>
</svg>
